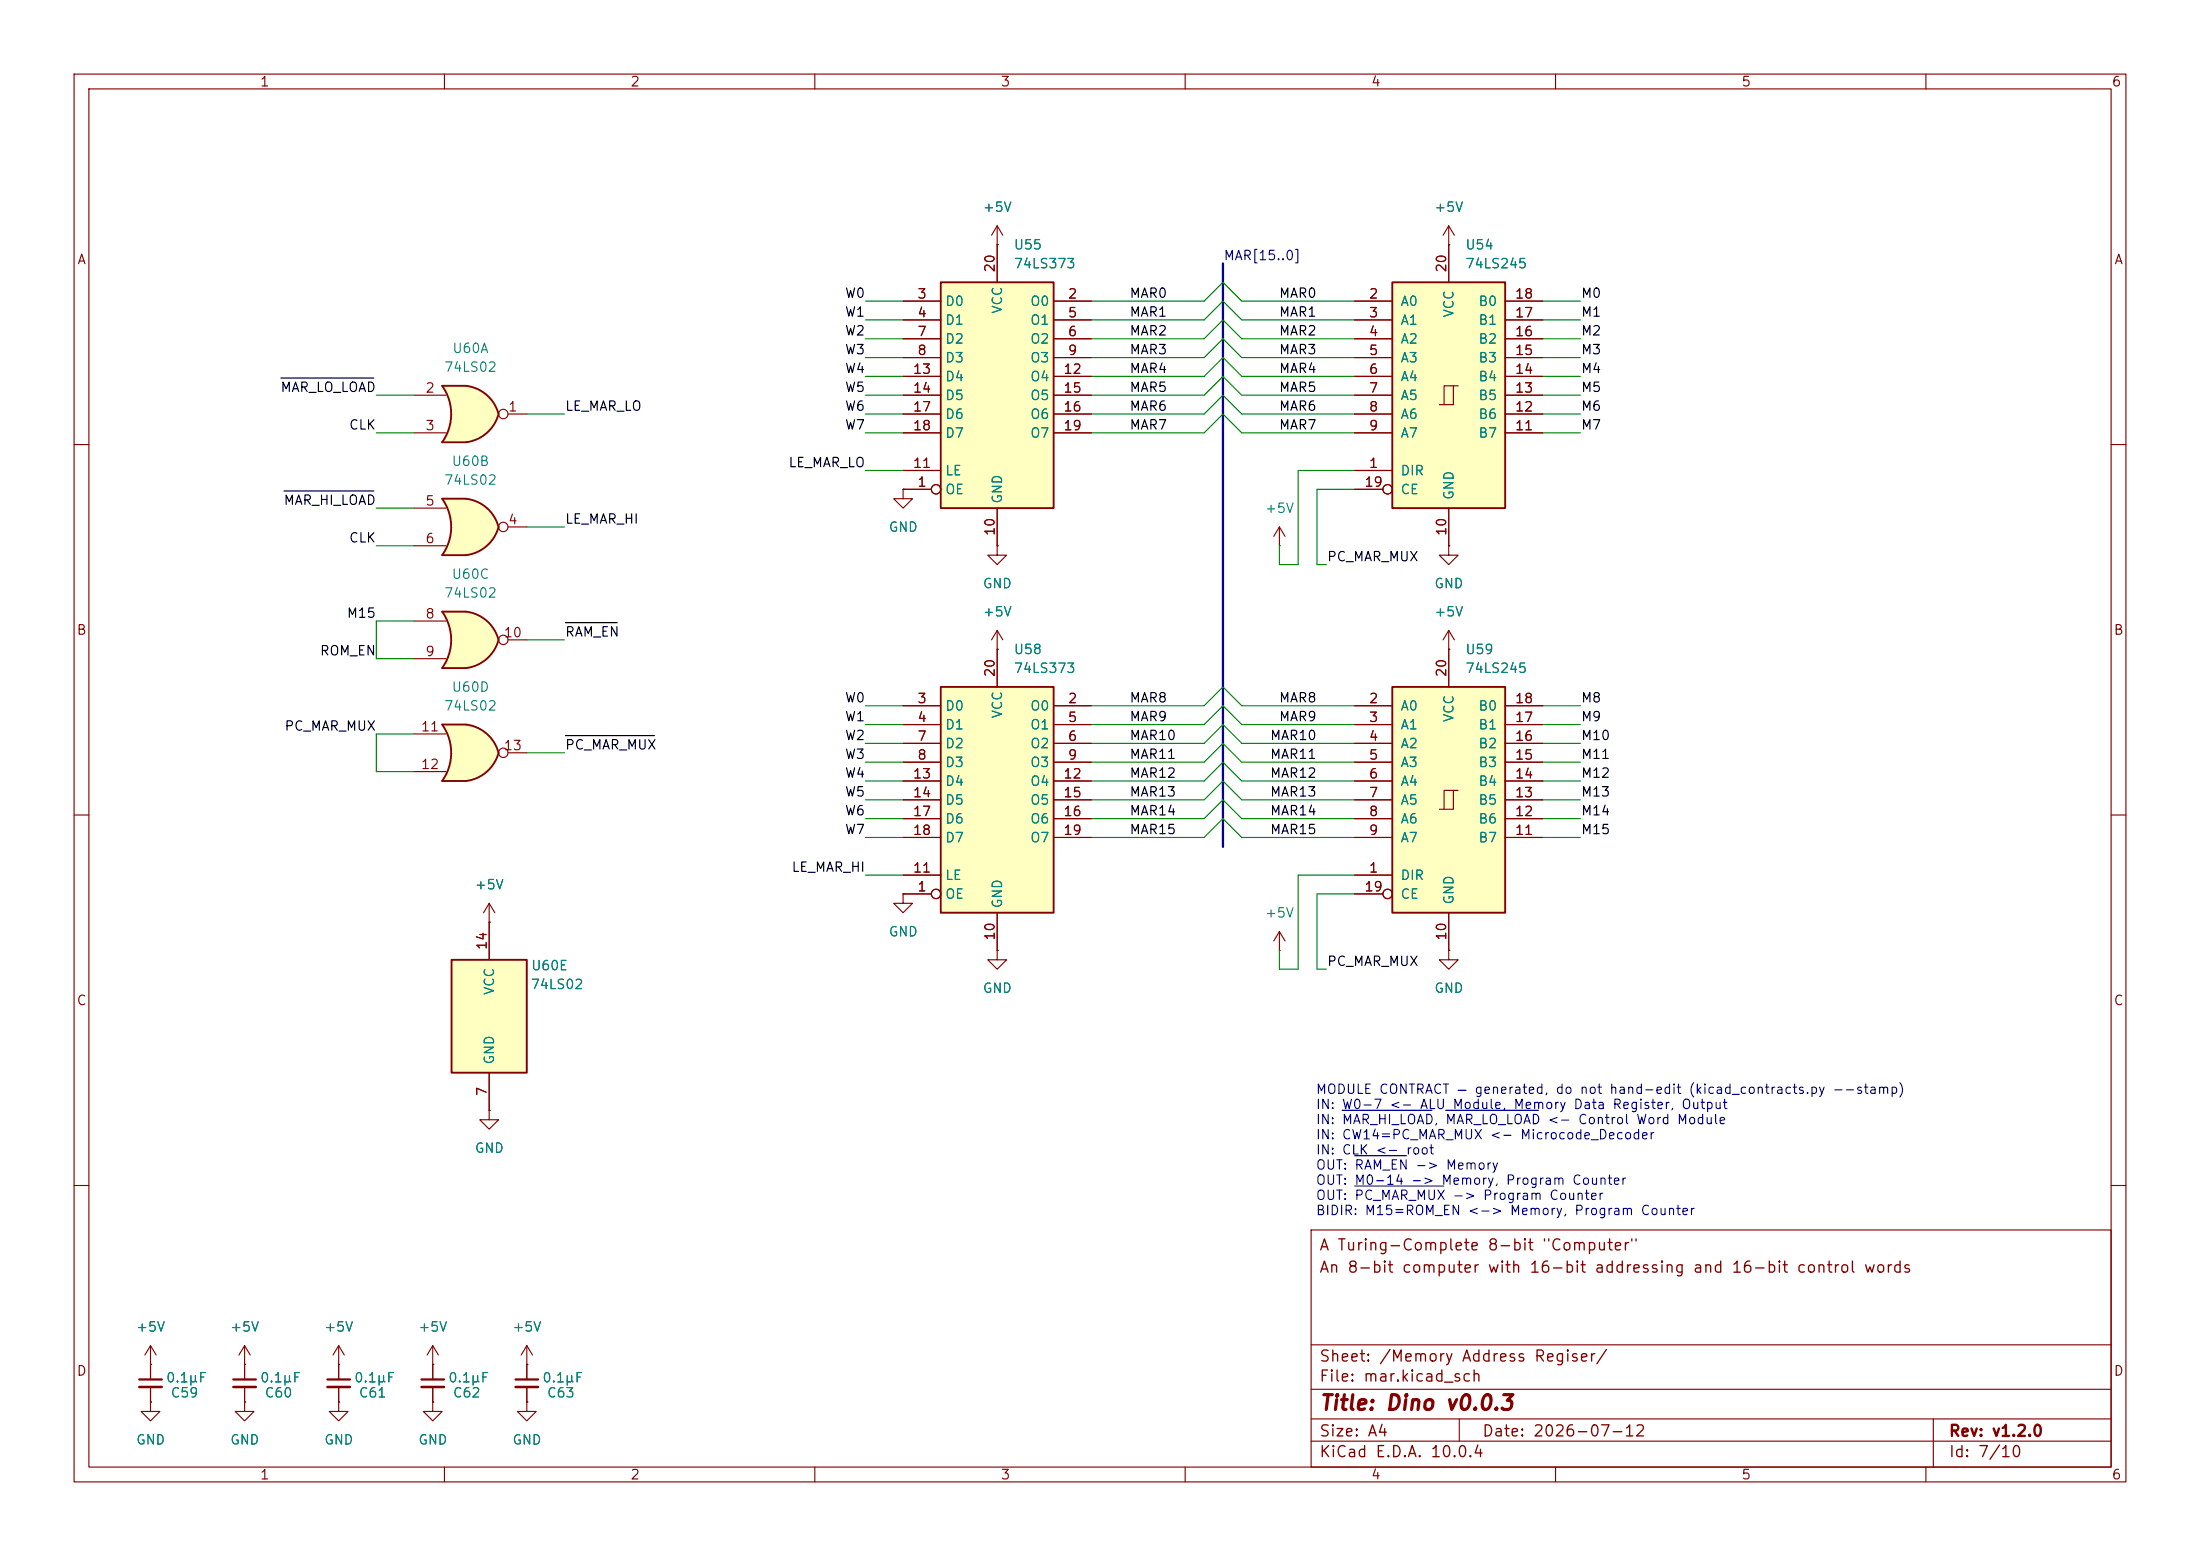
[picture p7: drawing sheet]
<svg xmlns="http://www.w3.org/2000/svg" width="297mm" height="210mm" viewBox="0 0 297 210" stroke-linecap="round" stroke-linejoin="round" font-family="sans-serif">
<g fill="none" stroke="#840000" stroke-width=".15">
<path d="M10 10h277v190h-277zM12 12h273v186h-273zM60 10v2M110 10v2M160 10v2M210 10v2M260 10v2M134.6 33h.1M134.6 30.5l-.7 1.3M134.6 30.5l.8 1.3M134.6 30.5v2.5M10 60h2"/>
<path d="M285 60h2M10 110h2M285 110h2M10 160h2M177 166h108v32h-108zM285 160h2M60 198v2M110 198v2M160 198v2M177 194.5h108M177 191.5h108M177 187.5h108"/>
<path d="M177 181.5h108M197 191.5v3M210 198v2M260 198v2M261 191.5v6.5"/>
</g>
<path d="M188 38.1h15.2v30.5h-15.2z" fill="#ffffc2"/>
<g fill="none" stroke="#840000" stroke-width=".15">
<path d="M195.6 33v5.1M182.9 40.6h5.1M182.9 43.2h5.1M182.9 45.7h5.1M182.9 48.3h5.1M182.9 50.8h5.1M182.9 53.3h5.1M182.9 55.9h5.1M182.9 58.4h5.1M196.2 52.1h-1.3v2.5M196.8 52.1h-.6v2.5h-1.9M203.2 40.6h5.1"/>
<path d="M203.2 43.2h5.1M203.2 45.7h5.1M203.2 48.3h5.1M203.2 50.8h5.1M203.2 53.3h5.1M203.2 55.9h5.1M203.2 58.4h5.1M182.9 63.5h5.1M182.9 66h3.8M195.6 68.6v5.1"/>
<circle cx="187.3" cy="66" r=".63"/>
</g>
<path d="M188 38.1h15.2v30.5h-15.2z" fill="none" stroke="#840000" stroke-width=".25"/>
<path d="M59.7 97.8h3.2M59.7 105.4h3.2" fill="none" stroke="#ffffc2" stroke-width=".14"/>
<g fill="#ffffc2" stroke="#ffffc2" stroke-width=".14">
<path d="M62.3 100.2l5 1.4a5.2 5.2 0 0 1-4.4 3.8z"/>
<path d="M62.9 97.8a5.1 5.1 0 0 1 4.4 3.8l-5 1.3z"/>
</g>
<path d="M59.7 97.8h3.2v7.6h-3.2a6.7 6.7 0 0 0 0-7.6z" fill="#ffffc2"/>
<path d="M59.7 97.8h3.2a5.1 5.1 0 0 1 4.4 3.8 5.2 5.2 0 0 1-4.4 3.8h-3.2a6.6 6.6 0 0 0 0-7.6z" fill="none" stroke="#840000" stroke-width=".25"/>
<g fill="none" stroke="#840000" stroke-width=".15">
<path d="M195.6 33h.1M195.6 30.5l-.8 1.3M195.6 30.5l.7 1.3M195.6 30.5v2.5M121.9 66v1.3h1.3l-1.3 1.3-1.3-1.3h1.3M121.9 66h.1M55.9 99.1h4.3M55.9 104.1h4.3M68.6 101.6h2.5M195.6 128.3v1.2h1.2l-1.2 1.3-1.3-1.3h1.3M195.6 128.3h.1"/>
<circle cx="67.9" cy="101.6" r=".63"/>
</g>
<path d="M127 38.1h15.2v30.5h-15.2z" fill="#ffffc2"/>
<path d="M127 38.1h15.2v30.5h-15.2z" fill="none" stroke="#840000" stroke-width=".25"/>
<g fill="none" stroke="#840000" stroke-width=".15">
<path d="M134.6 33v5.1M121.9 40.6h5.1M121.9 43.2h5.1M121.9 45.7h5.1M121.9 48.3h5.1M121.9 50.8h5.1M121.9 53.3h5.1M121.9 55.9h5.1M121.9 58.4h5.1M142.2 40.6h5.1M142.2 43.2h5.1M142.2 45.7h5.1"/>
<path d="M142.2 48.3h5.1M142.2 50.8h5.1M142.2 53.3h5.1M142.2 55.9h5.1M142.2 58.4h5.1M121.9 66h3.8M121.9 63.5h5.1M134.6 68.6v5.1M121.9 120.7v1.2h1.3l-1.3 1.3-1.3-1.3h1.3M121.9 120.7h.1M134.6 128.3v1.2h1.3l-1.3 1.3-1.3-1.3h1.3M134.6 128.3h.1"/>
<circle cx="126.4" cy="66" r=".63"/>
</g>
<path d="M127 92.7h15.2v30.5h-15.2z" fill="#ffffc2"/>
<path d="M127 92.7h15.2v30.5h-15.2z" fill="none" stroke="#840000" stroke-width=".25"/>
<g fill="none" stroke="#840000" stroke-width=".15">
<path d="M134.6 73.7v1.2h1.3l-1.3 1.3-1.3-1.3h1.3M134.6 73.7h.1M121.9 95.3h5.1M121.9 97.8h5.1M134.6 87.6h.1M134.6 85.1v7.6M134.6 85.1l-.7 1.3M134.6 85.1l.8 1.3M142.2 95.3h5.1M142.2 97.8h5.1M121.9 100.3h5.1M121.9 102.9h5.1"/>
<path d="M121.9 118.1h5.1M121.9 105.4h5.1M121.9 108h5.1M121.9 110.5h5.1M121.9 113h5.1M142.2 100.3h5.1M142.2 102.9h5.1M142.2 105.4h5.1M142.2 108h5.1M142.2 110.5h5.1M142.2 113h5.1M121.9 120.7h3.8"/>
<path d="M134.6 123.2v5.1"/>
<circle cx="126.4" cy="120.6" r=".63"/>
</g>
<path d="M61 129.5h10.1v15.3h-10.1z" fill="#ffffc2"/>
<path d="M61 129.5h10.1v15.3h-10.1z" fill="none" stroke="#840000" stroke-width=".25"/>
<g fill="none" stroke="#840000" stroke-width=".15">
<path d="M66 124.5v5M66 149.9v1.2h1.3l-1.3 1.3-1.2-1.3h1.2M66 149.9h.1M66 144.8v5.1M20.3 189.2v1.3h1.3l-1.3 1.3-1.3-1.3h1.3M20.3 189.2h.1M20.3 184.2h.1M20.3 181.6l-.7 1.3M20.3 181.6l.8 1.3M20.3 181.6v4.6M20.3 187.2v2M33 184.2h.1"/>
<path d="M33 189.2v1.3h1.3l-1.3 1.3-1.3-1.3h1.3M33 189.2h.1M33 181.6v4.6M33 187.2v2M33 181.6l-.7 1.3M33 181.6l.8 1.3M45.7 184.2h.1M45.7 181.6l-.7 1.3M45.7 181.6l.8 1.3M45.7 181.6v2.6M58.4 184.2h.1M58.4 181.6l-.7 1.3"/>
<path d="M58.4 181.6l.8 1.3M58.4 181.6v4.6M58.4 187.2v2M71.1 184.2h.1M71.1 189.2v1.3h1.3l-1.3 1.3-1.3-1.3h1.3M71.1 189.2h.1M71.1 181.6l-.7 1.3M71.1 181.6l.8 1.3M71.1 181.6v2.6"/>
</g>
<path d="M18.8 186.2h3M31.5 186.2h3M56.9 186.2h3" fill="none" stroke="#840000" stroke-width=".3"/>
<path d="M18.8 187.2h3M31.5 187.2h3M56.9 187.2h3" fill="none" stroke="#840000" stroke-width=".33"/>
<path d="M188 92.7h15.2v30.5h-15.2z" fill="#ffffc2"/>
<g fill="none" stroke="#840000" stroke-width=".15">
<path d="M182.9 95.3h5.1M182.9 97.8h5.1M195.6 87.6v5.1M203.2 95.3h5.1M203.2 97.8h5.1M182.9 118.1h5.1M182.9 100.3h5.1M182.9 102.9h5.1M182.9 105.4h5.1M182.9 108h5.1M182.9 110.5h5.1M182.9 113h5.1"/>
<path d="M196.2 106.7h-1.3v2.5M196.8 106.7h-.6v2.5h-1.9M203.2 100.3h5.1M203.2 102.9h5.1M203.2 105.4h5.1M203.2 108h5.1M203.2 110.5h5.1M203.2 113h5.1M172.7 128.3h.1M172.7 125.7l-.7 1.3M172.7 125.7l.8 1.3M172.7 125.7v2.6"/>
<path d="M182.9 120.7h3.8M195.6 123.2v5.1M45.7 189.2v1.3h1.3l-1.3 1.3-1.3-1.3h1.3M45.7 189.2h.1M45.7 184.2v2M45.7 187.2v2M58.4 189.2v1.3h1.3l-1.3 1.3-1.3-1.3h1.3M58.4 189.2h.1M71.1 184.2v2M71.1 187.2v2"/>
<circle cx="187.3" cy="120.6" r=".63"/>
</g>
<path d="M188 92.7h15.2v30.5h-15.2z" fill="none" stroke="#840000" stroke-width=".25"/>
<path d="M44.2 186.2h3M69.6 186.2h3" fill="none" stroke="#840000" stroke-width=".3"/>
<path d="M44.2 187.2h3M69.6 187.2h3" fill="none" stroke="#840000" stroke-width=".33"/>
<path d="M59.7 67.3h3.2M59.7 74.9h3.2" fill="none" stroke="#ffffc2" stroke-width=".14"/>
<g fill="#ffffc2" stroke="#ffffc2" stroke-width=".14">
<path d="M62.3 69.8l5 1.3a5.2 5.2 0 0 1-4.4 3.8z"/>
<path d="M62.9 67.3a5.1 5.1 0 0 1 4.4 3.8l-5 1.3z"/>
</g>
<path d="M59.7 67.3h3.2v7.6h-3.2a6.7 6.7 0 0 0 0-7.6z" fill="#ffffc2"/>
<path d="M59.7 67.3h3.2a5.1 5.1 0 0 1 4.4 3.8 5.2 5.2 0 0 1-4.4 3.8h-3.2a6.6 6.6 0 0 0 0-7.6z" fill="none" stroke="#840000" stroke-width=".25"/>
<g fill="none" stroke="#840000" stroke-width=".15">
<path d="M55.9 68.6h4.3M55.9 73.7h4.3M68.6 71.1h2.5"/>
<circle cx="67.9" cy="71.1" r=".63"/>
</g>
<path d="M59.7 52.1h3.2M59.7 59.7h3.2" fill="none" stroke="#ffffc2" stroke-width=".14"/>
<g fill="#ffffc2" stroke="#ffffc2" stroke-width=".14">
<path d="M62.3 54.5l5 1.4a5.2 5.2 0 0 1-4.4 3.8z"/>
<path d="M62.9 52.1a5.1 5.1 0 0 1 4.4 3.8l-5 1.3z"/>
</g>
<path d="M59.7 52.1h3.2v7.6h-3.2a6.7 6.7 0 0 0 0-7.6z" fill="#ffffc2"/>
<path d="M59.7 52.1h3.2a5.1 5.1 0 0 1 4.4 3.8 5.2 5.2 0 0 1-4.4 3.8h-3.2a6.6 6.6 0 0 0 0-7.6z" fill="none" stroke="#840000" stroke-width=".25"/>
<g fill="none" stroke="#840000" stroke-width=".15">
<path d="M55.9 53.3h4.3M55.9 58.4h4.3M68.6 55.9h2.5"/>
<circle cx="67.9" cy="55.9" r=".63"/>
</g>
<path d="M59.7 82.6h3.2M59.7 90.2h3.2" fill="none" stroke="#ffffc2" stroke-width=".14"/>
<g fill="#ffffc2" stroke="#ffffc2" stroke-width=".14">
<path d="M62.3 85l5 1.4a5.2 5.2 0 0 1-4.4 3.8z"/>
<path d="M62.9 82.6a5.1 5.1 0 0 1 4.4 3.8l-5 1.3z"/>
</g>
<path d="M59.7 82.6h3.2v7.6h-3.2a6.7 6.7 0 0 0 0-7.6z" fill="#ffffc2"/>
<path d="M59.7 82.6h3.2a5.1 5.1 0 0 1 4.4 3.8 5.2 5.2 0 0 1-4.4 3.8h-3.2a6.6 6.6 0 0 0 0-7.6z" fill="none" stroke="#840000" stroke-width=".25"/>
<g fill="none" stroke="#840000" stroke-width=".15">
<path d="M134.6 33h.1M134.6 33v5.1M195.6 33h.1M195.6 33v5.1M121.9 40.6h5.1M121.9 43.2h5.1M121.9 45.7h5.1M121.9 48.3h5.1M121.9 50.8h5.1M121.9 53.3h5.1M121.9 55.9h5.1M121.9 58.4h5.1"/>
<path d="M142.2 40.6h5.1M142.2 43.2h5.1M142.2 45.7h5.1M142.2 48.3h5.1M142.2 50.8h5.1M142.2 53.3h5.1M142.2 55.9h5.1M142.2 58.4h5.1M182.9 40.6h5.1M182.9 43.2h5.1M182.9 45.7h5.1M182.9 48.3h5.1"/>
<path d="M182.9 50.8h5.1M182.9 53.3h5.1M182.9 55.9h5.1M182.9 58.4h5.1M203.2 40.6h5.1M203.2 43.2h5.1M203.2 45.7h5.1M203.2 48.3h5.1M203.2 50.8h5.1M203.2 53.3h5.1M203.2 55.9h5.1M203.2 58.4h5.1"/>
<path d="M121.9 66h.1M121.9 66h3.8M121.9 63.5h5.1M134.6 73.7h.1M134.6 68.6v5.1M172.7 73.7h.1M172.7 71.1l-.7 1.3M172.7 71.1l.8 1.3M172.7 71.1v2.6M182.9 66h3.8M182.9 63.5h5.1M195.6 73.7v1.2h1.2l-1.2 1.3-1.3-1.3h1.3"/>
<path d="M195.6 73.7h.1M195.6 68.6v5.1M55.9 83.8h4.3M55.9 88.9h4.3M68.6 86.4h2.5M121.9 95.3h5.1M121.9 97.8h5.1M134.6 87.6h.1M134.6 87.6v5.1M142.2 95.3h5.1M142.2 97.8h5.1M182.9 95.3h5.1"/>
<path d="M182.9 97.8h5.1M195.6 87.6h.1M195.6 85.1l-.8 1.3M195.6 85.1l.7 1.3M195.6 85.1v7.6M203.2 95.3h5.1M203.2 97.8h5.1M121.9 118.1h5.1M121.9 100.3h5.1M121.9 102.9h5.1M121.9 105.4h5.1M121.9 108h5.1"/>
<path d="M121.9 110.5h5.1M121.9 113h5.1M142.2 100.3h5.1M142.2 102.9h5.1M142.2 105.4h5.1M142.2 108h5.1M142.2 110.5h5.1M142.2 113h5.1M182.9 118.1h5.1M182.9 100.3h5.1M182.9 102.9h5.1M182.9 105.4h5.1"/>
<path d="M182.9 108h5.1M182.9 110.5h5.1M182.9 113h5.1M203.2 100.3h5.1M203.2 102.9h5.1M203.2 105.4h5.1M203.2 108h5.1M203.2 110.5h5.1M203.2 113h5.1M66 124.5h.1M66 121.9l-.7 1.3M66 121.9l.8 1.3"/>
<path d="M66 121.9v7.6M121.9 120.7h.1M121.9 120.7h3.8M134.6 128.3h.1M134.6 123.2v5.1M182.9 120.7h3.8M195.6 128.3h.1M195.6 123.2v5.1M66 149.9h.1M66 144.8v5.1M20.3 184.2h.1M20.3 189.2h.1"/>
<path d="M20.3 184.2v2M20.3 187.2v2M33 189.2h.1M33 184.2h.1M33 184.2v2M33 187.2v2M45.7 189.2h.1M45.7 184.2h.1M45.7 184.2v2M45.7 187.2v2M58.4 189.2h.1M58.4 184.2h.1"/>
<path d="M58.4 184.2v2M58.4 187.2v2M71.1 189.2h.1M71.1 184.2h.1M71.1 184.2v2M71.1 187.2v2"/>
<circle cx="126.4" cy="66" r=".63"/>
<circle cx="187.3" cy="66" r=".63"/>
<circle cx="67.9" cy="86.4" r=".63"/>
<circle cx="126.4" cy="120.6" r=".63"/>
<circle cx="187.3" cy="120.6" r=".63"/>
</g>
<path d="M37.9 51h12.6M38.3 66.3h12.2M76.3 99.3h12M76.3 84h7" fill="none" stroke="#000" stroke-width=".15"/>
<path d="M165.1 35.6v78.7" fill="none" stroke="#000084" stroke-width=".3"/>
<g fill="none" stroke="#008400" stroke-width=".15">
<path d="M50.8 58.4h5.1M50.8 53.3h5.1M71.1 55.9h5.1M116.8 50.8h5.1M116.8 58.4h5.1M116.8 53.3h5.1M116.8 55.9h5.1M116.8 45.7h5.1M116.8 48.3h5.1M116.8 40.6h5.1M116.8 43.2h5.1M147.3 50.8h15.3l2.5-2.5 2.5 2.5h15.3"/>
<path d="M147.3 58.4h15.3l2.5-2.5 2.5 2.5h15.3M147.3 53.3h15.3l2.5-2.5 2.5 2.5h15.3M147.3 55.9h15.3l2.5-2.6 2.5 2.6h15.3M147.3 45.7h15.3l2.5-2.5 2.5 2.5h15.3M147.3 48.3h15.3l2.5-2.6 2.5 2.6h15.3M147.3 40.6h15.3l2.5-2.5 2.5 2.5h15.3M147.3 43.2h15.3l2.5-2.6 2.5 2.6h15.3M208.3 50.8h5.1M208.3 58.4h5.1M208.3 53.3h5.1M208.3 55.9h5.1M208.3 45.7h5.1"/>
<path d="M208.3 48.3h5.1M208.3 40.6h5.1M208.3 43.2h5.1M50.8 68.6h5.1M50.8 73.7h5.1M71.1 71.1h5.1M116.8 63.5h5.1M182.9 66h-5.1v10.2h1.3M182.9 63.5h-7.6v12.7h-2.6v-2.5M55.9 83.8h-5.1v5.1h5.1M55.9 99.1h-5.1v5h5.1M71.1 86.4h5.1"/>
<path d="M116.8 97.8h5.1M116.8 95.3h5.1M147.3 97.8h15.3l2.5-2.5 2.5 2.5h15.3M147.3 95.3h15.3l2.5-2.6 2.5 2.6h15.3M208.3 97.8h5.1M208.3 95.3h5.1M71.1 101.6h5.1M116.8 110.5h5.1M116.8 113h5.1M116.8 108h5.1M116.8 118.1h5.1M116.8 102.9h5.1"/>
<path d="M116.8 100.3h5.1M116.8 105.4h5.1M147.3 110.5h15.3l2.5-2.5 2.5 2.5h15.3M147.3 113h15.3l2.5-2.5 2.5 2.5h15.3M147.3 108h15.3l2.5-2.6 2.5 2.6h15.3M147.3 102.9h15.3l2.5-2.6 2.5 2.6h15.3M147.3 100.3h15.3l2.5-2.5 2.5 2.5h15.3M147.3 105.4h15.3l2.5-2.5 2.5 2.5h15.3M182.9 118.1h-7.6v12.7h-2.6v-2.5M208.3 110.5h5.1M208.3 113h5.1M208.3 108h5.1"/>
<path d="M208.3 102.9h5.1M208.3 100.3h5.1M208.3 105.4h5.1M182.9 120.7h-5.1v10.1h1.3"/>
</g>
<path d="M181.2 149.9h12.1M182.9 156h7M195.2 149.9h12.5M182.9 160.1h12" fill="none" stroke="#0000c2" stroke-width=".15"/>
<text font-size="2" fill="#840000" x="178" y="190.8">Title: Dino v0.0.3</text>
<g font-size="1.5" fill="#840000">
<text x="178" y="172.2">An 8-bit computer with 16-bit addressing and 16-bit control words</text>
<text x="178" y="169.2">A Turing-Complete 8-bit &quot;Computer&quot;</text>
<text x="178" y="184.2">Sheet: /Memory Address Regiser/</text>
<text x="178" y="186.9">File: mar.kicad_sch</text>
<text x="178" y="197.1">KiCad E.D.A. 10.0.4</text>
<text x="178" y="194.3">Size: A4</text>
<text x="200" y="194.3">Date: 2026-07-12</text>
<text x="263" y="194.3">Rev: v1.2.0</text>
<text x="263" y="197.1">Id: 7/10</text>
</g>
<g font-size="1.3" fill="#840000">
<text x="35" y="12">1</text>
<text x="85" y="12">2</text>
<text x="135" y="12">3</text>
<text x="185" y="12">4</text>
<text x="235" y="12">5</text>
<text x="285" y="12">6</text>
<text x="10.3" y="36">A</text>
<text x="285.3" y="36">A</text>
<text x="123.8" y="40.6">3</text>
<text x="134.6" y="36.9" transform="rotate(-90 134.6 36.9)">20</text>
<text x="144.1" y="40.6">2</text>
<text x="184.7" y="40.6">2</text>
<text x="195.6" y="36.9" transform="rotate(-90 195.6 36.9)">20</text>
<text x="204.4" y="40.6">18</text>
<text x="123.8" y="43.2">4</text>
<text x="123.8" y="45.7">7</text>
<text x="144.1" y="43.2">5</text>
<text x="144.1" y="45.7">6</text>
<text x="184.7" y="43.2">3</text>
<text x="184.7" y="45.7">4</text>
<text x="204.4" y="45.7">16</text>
<text x="204.4" y="43.2">17</text>
<text x="57.3" y="53.3">2</text>
<text x="123.1" y="50.8">13</text>
<text x="123.1" y="53.3">14</text>
<text x="123.8" y="48.2">8</text>
<text x="143.5" y="50.8">12</text>
<text x="143.5" y="53.3">15</text>
<text x="144.1" y="48.2">9</text>
<text x="184.7" y="48.2">5</text>
<text x="184.7" y="50.8">6</text>
<text x="184.7" y="53.3">7</text>
<text x="204.4" y="53.3">13</text>
<text x="204.4" y="50.8">14</text>
<text x="204.4" y="48.2">15</text>
<text x="57.3" y="58.4">3</text>
<text x="68.5" y="55.9">1</text>
<text x="123.1" y="55.9">17</text>
<text x="123.1" y="58.4">18</text>
<text x="143.5" y="55.9">16</text>
<text x="143.5" y="58.4">19</text>
<text x="184.7" y="55.9">8</text>
<text x="184.7" y="58.4">9</text>
<text x="204.4" y="58.4">11</text>
<text x="204.4" y="55.9">12</text>
<text x="123.1" y="63.5">11</text>
<text x="184.7" y="63.5">1</text>
<text x="57.3" y="68.6">5</text>
<text x="68.5" y="71.1">4</text>
<text x="123.8" y="66">1</text>
<text x="184.1" y="66">19</text>
<text x="57.3" y="73.6">6</text>
<text x="134.6" y="72.4" transform="rotate(-90 134.6 72.4)">10</text>
<text x="195.6" y="72.4" transform="rotate(-90 195.6 72.4)">10</text>
<text x="57.3" y="83.8">8</text>
<text x="10.3" y="86">B</text>
<text x="57.3" y="88.9">9</text>
<text x="67.9" y="86.3">10</text>
<text x="285.3" y="86">B</text>
<text x="123.8" y="95.2">3</text>
<text x="134.6" y="91.5" transform="rotate(-90 134.6 91.5)">20</text>
<text x="144.1" y="95.2">2</text>
<text x="184.7" y="95.2">2</text>
<text x="195.6" y="91.5" transform="rotate(-90 195.6 91.5)">20</text>
<text x="204.4" y="95.2">18</text>
<text x="56.7" y="99">11</text>
<text x="67.9" y="101.6">13</text>
<text x="123.8" y="97.8">4</text>
<text x="123.8" y="100.3">7</text>
<text x="144.1" y="97.8">5</text>
<text x="144.1" y="100.3">6</text>
<text x="184.7" y="97.8">3</text>
<text x="184.7" y="100.3">4</text>
<text x="204.4" y="100.3">16</text>
<text x="204.4" y="97.8">17</text>
<text x="56.7" y="104.1">12</text>
<text x="123.1" y="105.4">13</text>
<text x="123.1" y="107.9">14</text>
<text x="123.8" y="102.8">8</text>
<text x="143.5" y="105.4">12</text>
<text x="143.5" y="107.9">15</text>
<text x="144.1" y="102.8">9</text>
<text x="184.7" y="102.8">5</text>
<text x="184.7" y="105.4">6</text>
<text x="184.7" y="107.9">7</text>
<text x="204.4" y="107.9">13</text>
<text x="204.4" y="105.4">14</text>
<text x="204.4" y="102.8">15</text>
<text x="123.1" y="110.5">17</text>
<text x="123.1" y="113">18</text>
<text x="143.5" y="110.5">16</text>
<text x="143.5" y="113">19</text>
<text x="184.7" y="110.5">8</text>
<text x="184.7" y="113">9</text>
<text x="204.4" y="113">11</text>
<text x="204.4" y="110.5">12</text>
<text x="123.1" y="118.1">11</text>
<text x="184.7" y="118.1">1</text>
<text x="123.8" y="120.6">1</text>
<text x="184.1" y="120.6">19</text>
<text x="66" y="128.3" transform="rotate(-90 66 128.3)">14</text>
<text x="134.6" y="127" transform="rotate(-90 134.6 127)">10</text>
<text x="195.6" y="127" transform="rotate(-90 195.6 127)">10</text>
<text x="10.3" y="136">C</text>
<text x="285.3" y="136">C</text>
<text x="66" y="148" transform="rotate(-90 66 148)">7</text>
<text x="10.3" y="186">D</text>
<text x="285.3" y="186">D</text>
<text x="35" y="200">1</text>
<text x="85" y="200">2</text>
<text x="135" y="200">3</text>
<text x="185" y="200">4</text>
<text x="235" y="200">5</text>
<text x="285" y="200">6</text>
</g>
<g font-size="1.3" fill="#008484">
<text x="132.6" y="28.9">+5V</text>
<text x="193.5" y="28.9">+5V</text>
<text x="136.8" y="34">U55</text>
<text x="197.7" y="34">U54</text>
<text x="127.5" y="41.6">D0</text>
<text x="136.8" y="36.5">74LS373</text>
<text x="139" y="41.6">O0</text>
<text x="189" y="41.6">A0</text>
<text x="197.7" y="36.5">74LS245</text>
<text x="199.5" y="41.6">B0</text>
<text x="61" y="48">U60A</text>
<text x="127.5" y="44.2">D1</text>
<text x="127.5" y="46.7">D2</text>
<text x="135.6" y="42.4" transform="rotate(-90 135.6 42.4)">VCC</text>
<text x="139" y="44.2">O1</text>
<text x="139" y="46.7">O2</text>
<text x="189" y="44.2">A1</text>
<text x="189" y="46.7">A2</text>
<text x="196.6" y="42.9" transform="rotate(-90 196.6 42.9)">VCC</text>
<text x="199.5" y="46.7">B2</text>
<text x="199.5" y="44.2">B1</text>
<text x="59.9" y="50.5">74LS02</text>
<text x="127.5" y="49.2">D3</text>
<text x="127.5" y="51.8">D4</text>
<text x="139" y="49.2">O3</text>
<text x="139" y="51.8">O4</text>
<text x="189" y="49.2">A3</text>
<text x="189" y="51.8">A4</text>
<text x="199.5" y="51.8">B4</text>
<text x="199.5" y="49.2">B3</text>
<text x="127.5" y="54.3">D5</text>
<text x="127.5" y="56.9">D6</text>
<text x="127.5" y="59.4">D7</text>
<text x="139" y="54.3">O5</text>
<text x="139" y="56.9">O6</text>
<text x="139" y="59.4">O7</text>
<text x="189" y="54.3">A5</text>
<text x="189" y="56.9">A6</text>
<text x="189" y="59.4">A7</text>
<text x="199.5" y="59.4">B7</text>
<text x="199.5" y="56.9">B6</text>
<text x="199.5" y="54.3">B5</text>
<text x="59.9" y="65.7">74LS02</text>
<text x="60.9" y="63.2">U60B</text>
<text x="127.5" y="64.5">LE</text>
<text x="189" y="64.5">DIR</text>
<text x="127.5" y="67">OE</text>
<text x="135.6" y="68.1" transform="rotate(-90 135.6 68.1)">GND</text>
<text x="170.7" y="69.6">+5V</text>
<text x="189" y="67">CE</text>
<text x="196.6" y="67.6" transform="rotate(-90 196.6 67.6)">GND</text>
<text x="119.9" y="72.1">GND</text>
<text x="59.9" y="81">74LS02</text>
<text x="60.9" y="78.4">U60C</text>
<text x="132.6" y="79.7">GND</text>
<text x="132.6" y="83.5">+5V</text>
<text x="193.5" y="83.5">+5V</text>
<text x="193.5" y="79.7">GND</text>
<text x="136.8" y="88.6">U58</text>
<text x="197.7" y="88.6">U59</text>
<text x="60.9" y="93.7">U60D</text>
<text x="136.8" y="91.1">74LS373</text>
<text x="197.7" y="91.1">74LS245</text>
<text x="59.9" y="96.2">74LS02</text>
<text x="127.5" y="96.2">D0</text>
<text x="127.5" y="98.8">D1</text>
<text x="127.5" y="101.3">D2</text>
<text x="135.6" y="97" transform="rotate(-90 135.6 97)">VCC</text>
<text x="139" y="96.2">O0</text>
<text x="139" y="98.8">O1</text>
<text x="139" y="101.3">O2</text>
<text x="189" y="96.2">A0</text>
<text x="189" y="98.8">A1</text>
<text x="189" y="101.3">A2</text>
<text x="196.6" y="97.6" transform="rotate(-90 196.6 97.6)">VCC</text>
<text x="199.5" y="101.3">B2</text>
<text x="199.5" y="98.8">B1</text>
<text x="199.5" y="96.2">B0</text>
<text x="127.5" y="103.8">D3</text>
<text x="127.5" y="106.4">D4</text>
<text x="139" y="103.8">O3</text>
<text x="139" y="106.4">O4</text>
<text x="189" y="103.8">A3</text>
<text x="189" y="106.4">A4</text>
<text x="199.5" y="106.4">B4</text>
<text x="199.5" y="103.8">B3</text>
<text x="127.5" y="108.9">D5</text>
<text x="127.5" y="111.5">D6</text>
<text x="139" y="108.9">O5</text>
<text x="139" y="111.5">O6</text>
<text x="189" y="108.9">A5</text>
<text x="189" y="111.5">A6</text>
<text x="199.5" y="111.5">B6</text>
<text x="199.5" y="108.9">B5</text>
<text x="127.5" y="119.1">LE</text>
<text x="127.5" y="114">D7</text>
<text x="139" y="114">O7</text>
<text x="189" y="119.1">DIR</text>
<text x="189" y="114">A7</text>
<text x="199.5" y="114">B7</text>
<text x="64" y="120.4">+5V</text>
<text x="127.5" y="121.6">OE</text>
<text x="135.6" y="122.7" transform="rotate(-90 135.6 122.7)">GND</text>
<text x="170.7" y="124.2">+5V</text>
<text x="189" y="121.6">CE</text>
<text x="196.6" y="122.2" transform="rotate(-90 196.6 122.2)">GND</text>
<text x="71.6" y="131.3">U60E</text>
<text x="119.9" y="126.7">GND</text>
<text x="67" y="134.4" transform="rotate(-90 67 134.4)">VCC</text>
<text x="71.5" y="133.8">74LS02</text>
<text x="132.6" y="134.3">GND</text>
<text x="193.5" y="134.3">GND</text>
<text x="67" y="143.8" transform="rotate(-90 67 143.8)">GND</text>
<text x="64" y="155.9">GND</text>
<text x="18.3" y="180">+5V</text>
<text x="31" y="180">+5V</text>
<text x="43.7" y="180">+5V</text>
<text x="56.4" y="180">+5V</text>
<text x="69.1" y="180">+5V</text>
<text x="22.3" y="186.9">0.1µF</text>
<text x="22.9" y="188.9">C59</text>
<text x="35" y="186.9">0.1µF</text>
<text x="35.6" y="188.9">C60</text>
<text x="47.7" y="186.9">0.1µF</text>
<text x="48.3" y="188.9">C61</text>
<text x="60.4" y="186.9">0.1µF</text>
<text x="61" y="188.9">C62</text>
<text x="73.1" y="186.9">0.1µF</text>
<text x="73.7" y="188.9">C63</text>
<text x="18.3" y="195.3">GND</text>
<text x="31" y="195.3">GND</text>
<text x="43.7" y="195.3">GND</text>
<text x="56.4" y="195.3">GND</text>
<text x="69.1" y="195.3">GND</text>
</g>
<text font-size="1.3" fill="#000084" x="165.1" y="35.4">MAR[15..0]</text>
<g font-size="1.3">
<text x="114" y="40.5">W0</text>
<text x="152.4" y="40.5">MAR0</text>
<text x="172.6" y="40.5">MAR0</text>
<text x="213.4" y="40.5">M0</text>
<text x="114" y="45.6">W2</text>
<text x="114" y="43.1">W1</text>
<text x="152.4" y="45.6">MAR2</text>
<text x="152.4" y="43.1">MAR1</text>
<text x="172.6" y="45.6">MAR2</text>
<text x="172.6" y="43.1">MAR1</text>
<text x="213.4" y="43.1">M1</text>
<text x="213.4" y="45.6">M2</text>
<text x="37.8" y="53.2">MAR_LO_LOAD</text>
<text x="114" y="50.7">W4</text>
<text x="114" y="53.2">W5</text>
<text x="114" y="48.1">W3</text>
<text x="152.4" y="48.1">MAR3</text>
<text x="152.4" y="50.7">MAR4</text>
<text x="152.4" y="53.2">MAR5</text>
<text x="172.6" y="48.1">MAR3</text>
<text x="172.6" y="50.7">MAR4</text>
<text x="172.6" y="53.2">MAR5</text>
<text x="213.4" y="50.7">M4</text>
<text x="213.4" y="53.2">M5</text>
<text x="213.4" y="48.1">M3</text>
<text x="47" y="58.3">CLK</text>
<text x="76.2" y="55.8">LE_MAR_LO</text>
<text x="114" y="55.8">W6</text>
<text x="114" y="58.3">W7</text>
<text x="152.4" y="58.3">MAR7</text>
<text x="152.4" y="55.8">MAR6</text>
<text x="172.6" y="58.3">MAR7</text>
<text x="172.6" y="55.8">MAR6</text>
<text x="213.4" y="55.8">M6</text>
<text x="213.4" y="58.3">M7</text>
<text x="106.4" y="63.4">LE_MAR_LO</text>
<text x="38.2" y="68.5">MAR_HI_LOAD</text>
<text x="76.2" y="71">LE_MAR_HI</text>
<text x="47" y="73.5">CLK</text>
<text x="179.1" y="76.1">PC_MAR_MUX</text>
<text x="46.7" y="83.7">M15</text>
<text x="43.1" y="88.8">ROM_EN</text>
<text x="76.2" y="86.2">RAM_EN</text>
<text x="114" y="95.1">W0</text>
<text x="152.4" y="95.1">MAR8</text>
<text x="172.6" y="95.1">MAR8</text>
<text x="213.4" y="95.1">M8</text>
<text x="38.3" y="98.9">PC_MAR_MUX</text>
<text x="76.2" y="101.5">PC_MAR_MUX</text>
<text x="114" y="97.7">W1</text>
<text x="114" y="100.2">W2</text>
<text x="152.4" y="97.7">MAR9</text>
<text x="152.4" y="100.2">MAR10</text>
<text x="171.4" y="100.2">MAR10</text>
<text x="172.6" y="97.7">MAR9</text>
<text x="213.4" y="97.7">M9</text>
<text x="213.4" y="100.2">M10</text>
<text x="114" y="107.8">W5</text>
<text x="114" y="105.3">W4</text>
<text x="114" y="102.7">W3</text>
<text x="152.4" y="102.7">MAR11</text>
<text x="152.4" y="107.8">MAR13</text>
<text x="152.4" y="105.3">MAR12</text>
<text x="171.4" y="102.7">MAR11</text>
<text x="171.4" y="107.8">MAR13</text>
<text x="171.4" y="105.3">MAR12</text>
<text x="213.4" y="107.8">M13</text>
<text x="213.4" y="105.3">M12</text>
<text x="213.4" y="102.7">M11</text>
<text x="114" y="112.9">W7</text>
<text x="114" y="110.4">W6</text>
<text x="152.4" y="112.9">MAR15</text>
<text x="152.4" y="110.4">MAR14</text>
<text x="171.4" y="112.9">MAR15</text>
<text x="171.4" y="110.4">MAR14</text>
<text x="213.4" y="112.9">M15</text>
<text x="213.4" y="110.4">M14</text>
<text x="106.8" y="118">LE_MAR_HI</text>
<text x="179.1" y="130.7">PC_MAR_MUX</text>
</g>
<g font-size="1.3" fill="#0000c2">
<text x="177.5" y="148">MODULE CONTRACT — generated, do not hand-edit (kicad_contracts.py --stamp)</text>
<text x="177.5" y="150">IN: W0-7 &lt;- ALU Module, Memory Data Register, Output</text>
<text x="177.5" y="152">IN: MAR_HI_LOAD, MAR_LO_LOAD &lt;- Control Word Module</text>
<text x="177.5" y="154.1">IN: CW14=PC_MAR_MUX &lt;- Microcode_Decoder</text>
<text x="177.5" y="156.1">IN: CLK &lt;- root</text>
<text x="177.5" y="158.2">OUT: RAM_EN -&gt; Memory</text>
<text x="177.5" y="160.2">OUT: M0-14 -&gt; Memory, Program Counter</text>
<text x="177.5" y="162.3">OUT: PC_MAR_MUX -&gt; Program Counter</text>
<text x="177.5" y="164.3">BIDIR: M15=ROM_EN &lt;-&gt; Memory, Program Counter</text>
</g>
</svg>
